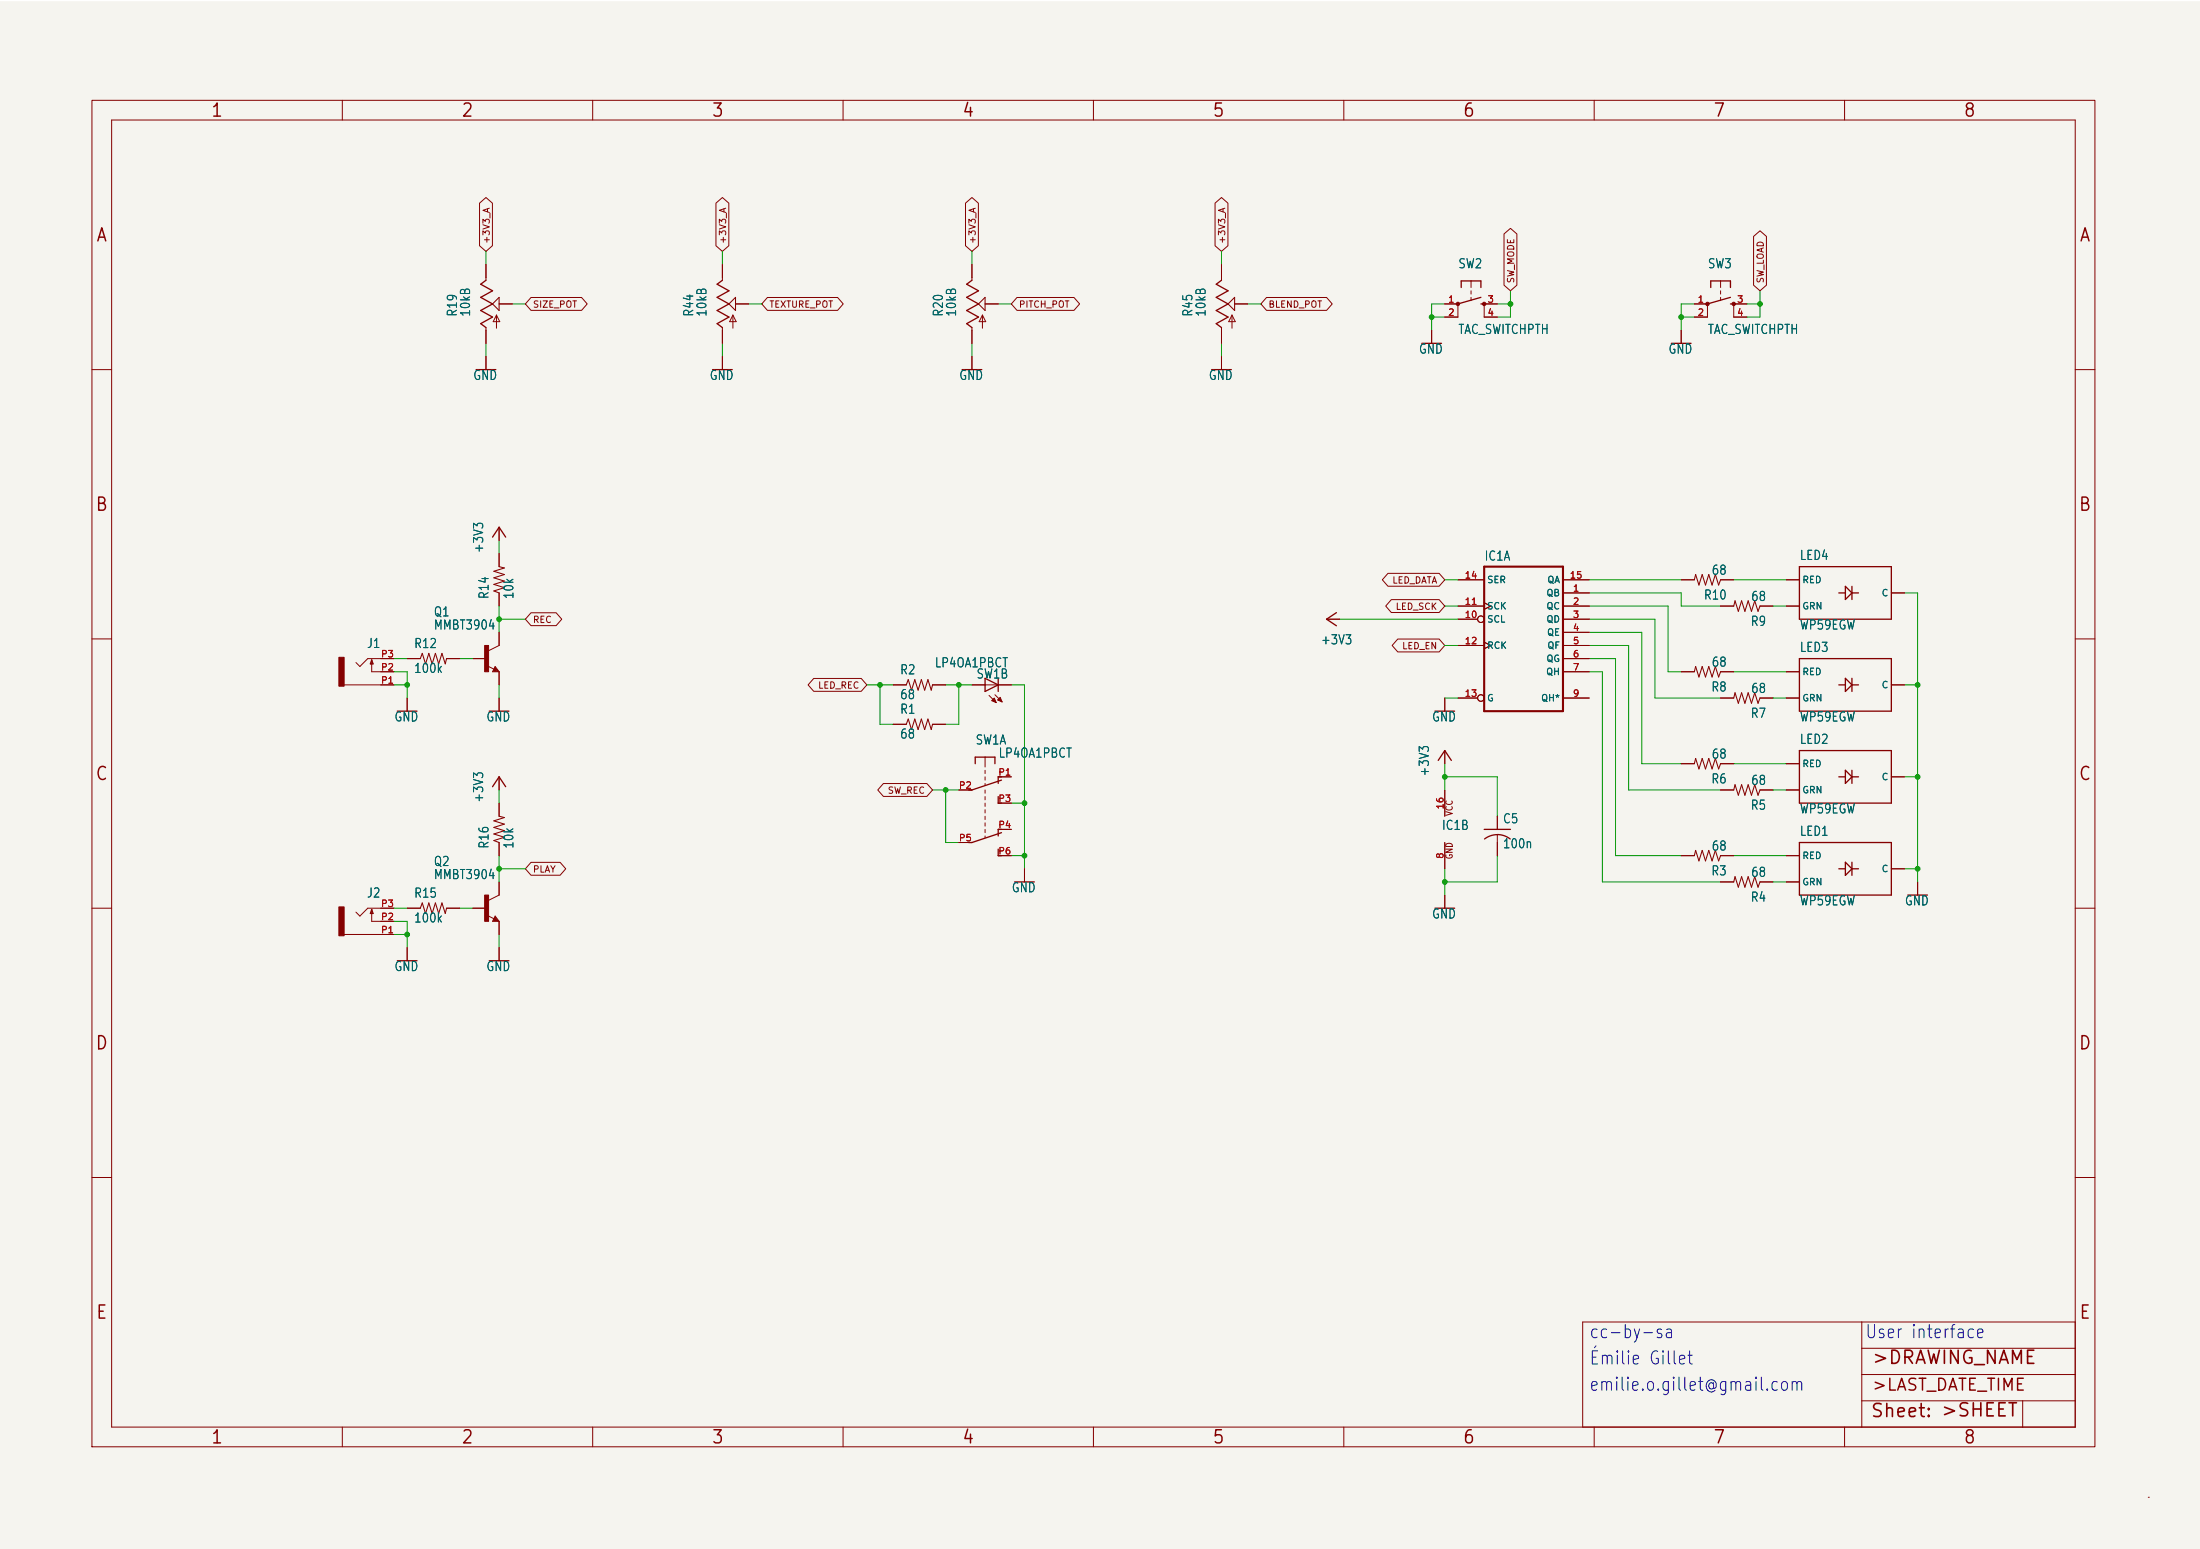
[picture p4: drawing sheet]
<svg xmlns="http://www.w3.org/2000/svg" width="425mm" height="300mm" viewBox="0 0 425 300" stroke-linecap="round" stroke-linejoin="round" font-family="sans-serif">
<path d="M0 .3h425.4v299.2h-425.4z" fill="#f5f4ef" stroke="#f5f4ef" stroke-width=".19"/>
<g fill="none" stroke="#840000" stroke-width=".19">
<path d="M17.8 19.4h387.3v260.3h-387.3zM66.2 19.4v3.8M114.6 19.4v3.8M163 19.4v3.8M211.5 19.4v3.8M259.9 19.4v3.8M308.3 19.4v3.8M356.7 19.4v3.8M21.6 23.2h379.7v252.7h-379.7zM92.7 39.3l1.3-1.1 1.2 1.1v8.2l-1.2 1.1-1.3-1.1zM138.5 39.3l1.2-1.1 1.2 1.1v8.2l-1.2 1.1-1.2-1.1zM186.7 39.3l1.3-1.1 1.2 1.1v8.2l-1.2 1.1-1.3-1.1z"/>
<path d="M235 39.3l1.2-1.1 1.3 1.1v8.2l-1.3 1.1-1.2-1.1zM94 51.1v3.1M94.3 40.4v.6M94.6 40.3l-1.2 .4 1.2 .4M96.5 58.8h2.6M102.7 57.5h9.8l1.1 1.3-1.1 1.2h-9.8l-1.1-1.2zM139.7 51.1v3.1M140 40.4v.6M140.4 40.3l-1.3 .4 1.3 .4M142.2 58.8h2.6M148.4 57.5h13.6l1.1 1.3-1.1 1.2h-13.6l-1.1-1.2zM188 51.1v3.1"/>
<path d="M188.3 40.4v.6M188.6 40.3l-1.2 .4 1.2 .4M190.5 58.8h2.5M196.7 57.5h11l1.1 1.3-1.1 1.2h-11l-1.1-1.2zM236.2 51.1v3.1M236.5 40.4v.6M236.9 40.3l-1.3 .4 1.3 .4M238.8 58.8h2.5M244.9 57.5h11.6l1.1 1.3-1.1 1.2h-11.6l-1.1-1.2zM279.4 58.8h2.5v2.5h-2.5M284.5 54.3v1.3M284.5 56.2v.7"/>
<path d="M284.5 57.5v.6M289.6 58.8h-2.6v2.5h2.6M290.9 45.2l1.2-1 1.2 1v9.9l-1.2 1.1-1.2-1.1zM327.7 58.8h2.5v2.5h-2.5M332.7 54.3v1.3M332.7 56.2v.7M332.7 57.5v.6M337.8 58.8h-2.5v2.5h2.5M339.1 45.7l1.3-1.1 1.2 1.1v9.4l-1.2 1.1-1.3-1.1zM17.8 71.5h3.8M94 63.3v3.1M94 68.9v2.6"/>
<path d="M96 60.9l.6 1.3h-1.2zM96 60.9v2.6M139.7 63.3v3.1M139.7 68.9v2.6M141.7 60.9l.7 1.3h-1.3zM141.7 60.9v2.6M188 63.3v3.1M188 68.9v2.6M190 60.9l.6 1.3h-1.2zM190 60.9v2.6M236.2 63.3v3.1M236.2 68.9v2.6"/>
<path d="M238.3 60.9l.6 1.3h-1.3zM238.3 60.9v2.6M276.9 63.8v2.6M325.1 63.8v2.6M401.3 71.5h3.8M96.5 101.9v2.6M96.5 107v2.6M96.5 114.6v2.6M102.7 118.5h4.8l1.1 1.2-1.1 1.3h-4.8l-1.1-1.3zM256.5 119.7h2.6M268.4 110.9h9.9l1.1 1.2-1.1 1.3h-9.9l-1.1-1.3zM269.1 115.9h9.2l1.1 1.3-1.1 1.2h-9.2l-1.1-1.2z"/>
<path d="M281.9 119.7h3.8M281.9 117.2h5.1M281.9 112.1h5.1M302.3 119.7h5M302.3 114.6h5M302.3 117.2h5M302.3 112.1h5M325.1 112.1h2.6M332.7 117.2h2.6M332.7 112.1h2.6M340.4 117.2h2.5M345.4 117.2h2.6"/>
<path d="M345.4 112.1h2.6M365.8 114.6h2.5M17.8 123.5h3.8M66.5 132.4h7.2M71.9 127.6v2.3h1.8M73.7 127.3h-2.6l-1.5 1.6-.8-.8M78.7 127.3h2.6M78.7 135v2.5M86.4 127.3h2.5M91.4 127.3h2.6M94.3 128.8l1.2 .6M95.8 128.9l.7 1h-1.3z"/>
<path d="M96.5 122.3v2.5l-2 1M96.5 129.9v2.5M96.5 135v2.5M157.4 131.2h9.2l1 1.2-1 1.3h-9.2l-1.1-1.3zM172.7 132.4h2.6M180.3 132.4h2.6M188 132.4h7.6M191.3 134.5l1.4 1.4M192.4 134.3l1.4 1.4M270.3 123.6h8l1.1 1.2-1.1 1.3h-8l-1.1-1.3zM279.4 135v2.5M281.9 124.8h5.1"/>
<path d="M281.9 135h3.8M287 124.2l1.3 .6-1.3 .6M302.3 124.8h5M302.3 135h5M302.3 122.3h5M302.3 127.3h5M302.3 129.9h5M325.1 129.9h2.6M332.7 135h2.6M332.7 129.9h2.6M340.4 135h2.5M345.4 135h2.6"/>
<path d="M345.4 129.9h2.6M365.8 132.4h2.5M401.3 123.5h3.8M96.5 150.2v2.5M96.5 155.3v2.5M170.8 151.5h8.5l1 1.2-1 1.3h-8.5l-1.1-1.3zM172.7 140h2.6M180.3 140h2.6M190.5 146.4v1.9M190.5 148.9v.7M190.5 150.2v.6M190.5 151.5v.4"/>
<path d="M190.5 152.7v.7M190.5 154v.7M190.5 155.3v.6M190.5 156.6v.6M190.5 157.8v.7M190.5 159.1v.6M279.4 145.1v2.6M279.4 152.7v5.1M289.6 157.8v2.6M325.1 147.7h2.6M332.7 152.7h2.6M332.7 147.7h2.6"/>
<path d="M340.4 152.7h2.5M345.4 152.7h2.6M345.4 147.7h2.6M365.8 150.2h2.5M17.8 175.6h3.8M71.9 175.9v2.2h1.8M73.7 175.6h-2.6l-1.5 1.5-.8-.7M78.7 175.6h2.6M86.4 175.6h2.5M91.4 175.6h2.6M94.3 177l1.2 .6M95.8 177.1l.7 1h-1.3z"/>
<path d="M96.5 162.9v2.5M96.5 170.5v2.6l-2 1M96.5 178.1v2.6M102.7 166.7h5.6l1.1 1.3-1.1 1.2h-5.6l-1.1-1.2zM190.5 160.4v.6M190.5 161.6v.4M198.1 168v2.5M279.4 162.9v5.1M279.4 173.1v2.5M289.6 161.4v4M325.1 165.4h2.6M332.7 170.5h2.6"/>
<path d="M332.7 165.4h2.6M340.4 170.5h2.5M345.4 170.5h2.6M345.4 165.4h2.6M365.8 168h2.5M370.8 170.5v2.6M401.3 175.6h3.8M66.5 180.7h7.2M78.7 183.2v2.6M96.5 183.2v2.6M17.8 227.7h3.8M401.3 227.7h3.8"/>
<path d="M360 255.6v20.3M401.3 255.6h-95.2v20.3M66.2 275.9v3.8M114.6 275.9v3.8M163 275.9v3.8M211.5 275.9v3.8M259.9 275.9v3.8M308.3 275.9v3.8M356.7 275.9v3.8M360 265.8h41.3M360 260.7h41.3M360 270.9h41.3"/>
<path d="M391.2 270.9v5M415.5 289.5h.1"/>
<circle cx="286.4" cy="119.7" r=".63"/>
<circle cx="286.4" cy="135" r=".63"/>
</g>
<g fill="none" stroke="#840000" stroke-width=".25">
<path d="M94 54.2l-1 .8 2.2 1.2-2.2 1.3 2.2 1.3-2.2 1.2 2.2 1.3-2.2 1.3 1 .7M139.7 54.2l-1 .8 2.3 1.2-2.3 1.3 2.3 1.3-2.3 1.2 2.3 1.3-2.3 1.3 1 .7M188 54.2l-1.1 .8 2.3 1.2-2.3 1.3 2.3 1.3-2.3 1.2 2.3 1.3-2.3 1.3 1.1 .7M236.2 54.2l-1 .8 2.3 1.2-2.3 1.3 2.3 1.3-2.3 1.2 2.3 1.3-2.3 1.3 1 .7M282.6 55.6v-1.3h3.8v1.3M286.4 58.8h.6M286.4 57.5l-4.5 1.3M330.8 55.6v-1.3h3.8v1.3M334.6 57.5l-4.4 1.3M334.6 58.8h.7M95.2 103.9l1.3-2 1.3 2M258.4 118.5l-1.9 1.2 1.9 1.3"/>
<path d="M348 109.6h17.8v10.1h-17.8zM355.6 114.6h1.3M356.9 113.4l1.2 1.2-1.2 1.3zM358.1 113.4v2.5M358.1 114.6h1.3M71.9 127.6l.2 .8h-.5zM95.8 129.4l.1 .2h-.4l.3-.5 .5 .7h-.8M190.5 131.2l2.5 1.2-2.5 1.3zM193 131.2v2.5M348 127.3h17.8v10.2h-17.8zM355.6 132.4h1.3M356.9 131.2l1.2 1.2-1.2 1.3z"/>
<path d="M358.1 132.4h1.3M358.1 131.2v2.5M95.2 152.1l1.3-1.9 1.3 1.9M188.6 147.7v-1.3h3.8v1.3M193 150.2v1.3M193.7 150.8l-5.7 1.9M278.1 147l1.3-1.9 1.3 1.9M348 145.1h17.8v10.2h-17.8zM355.6 150.2h1.3M356.9 148.9l1.2 1.3-1.2 1.3zM358.1 148.9v2.6M358.1 150.2h1.3"/>
<path d="M71.9 175.9l.2 .7h-.5zM95.8 177.6l.1 .3h-.4l.3-.5 .5 .6h-.8M193 160.4v1.2M193.7 161l-5.7 1.9M287 160.4h5.1M287.1 162.2a4.1 4.1 0 0 1 4.9 0M348 162.9h17.8v10.2h-17.8zM355.6 168h1.3M356.9 166.7l1.2 1.3-1.2 1.3zM358.1 166.7v2.6M358.1 168h1.3"/>
</g>
<g fill="none" stroke="#840000" stroke-width=".2">
<path d="M95.2 58.8l1.3-1.3v2.5zM141 58.8l1.2-1.3v2.5zM189.2 58.8l1.3-1.3v2.5zM237.5 58.8l1.3-1.3v2.5zM96.5 109.6l1 .2-2 .7 2 .6-2 .6 2 .7-2 .6 2 .6-2 .7 1 .3M327.7 112.1l.2-1 .6 2 .7-2 .6 2 .7-2 .6 2 .6-2 .7 2 .3-1M335.3 117.2l.2-1 .7 2 .6-2 .6 2 .7-2 .6 2 .6-2 .7 2 .4-1M81.3 127.3l.4-1 .6 2.1 .6-2.1 .7 2.1 .6-2.1 .6 2.1 .7-2.1 .6 2.1 .3-1.1M175.3 132.4l.3-1 .7 2 .6-2 .6 2 .7-2 .6 2 .7-2 .6 2 .2-1M327.7 129.9l.2-1 .6 2 .7-2 .6 2 .7-2 .6 2 .6-2 .7 2 .3-1M335.3 135l.2-1 .7 2 .6-2 .6 2 .7-2 .6 2 .6-2 .7 2 .4-1M96.5 157.8l1 .3-2 .6 2 .7-2 .6 2 .6-2 .7 2 .6-2 .6 1 .4"/>
<path d="M175.3 140l.3-1 .7 2.1 .6-2.1 .6 2.1 .7-2.1 .6 2.1 .7-2.1 .6 2.1 .2-1.1M327.7 147.7l.2-1 .6 2 .7-2 .6 2 .7-2 .6 2 .6-2 .7 2 .3-1M335.3 152.7l.2-1 .7 2.1 .6-2.1 .6 2.1 .7-2.1 .6 2.1 .6-2.1 .7 2.1 .4-1.1M81.3 175.6l.4-1 .6 2 .6-2 .7 2 .6-2 .6 2 .7-2 .6 2 .3-1M327.7 165.4l.2-1 .6 2.1 .7-2.1 .6 2.1 .7-2.1 .6 2.1 .6-2.1 .7 2.1 .3-1.1M335.3 170.5l.2-1 .7 2 .6-2 .6 2 .7-2 .6 2 .6-2 .7 2 .4-1"/>
</g>
<path d="M287 109.6h15.3v27.9h-15.3z" fill="none" stroke="#840000" stroke-width=".41"/>
<g fill="#840000" stroke="#840000" stroke-width=".19">
<path d="M93.7 124.8h.8v5.1h-.8z"/>
<path d="M93.7 173.1h.8v5h-.8z"/>
<path d="M191.8 135.5l.5-.5 .4 .9z"/>
<path d="M192.9 135.3l.5-.5 .4 .9z"/>
<path d="M65.5 175.4h1v5.5h-1z"/>
<path d="M65.5 127.1h1v5.6h-1z"/>
<circle cx="330.2" cy="58.8" r=".33"/>
<circle cx="335.3" cy="58.8" r=".33"/>
<circle cx="281.9" cy="58.8" r=".33"/>
<circle cx="287" cy="58.8" r=".33"/>
</g>
<g fill="none" stroke="#0000c2" stroke-width=".19">
<path d="M321.3 257.1l-.5-.1a.44 .44 0 0 0-.3 .4 .44 .44 0 0 0 .3 .4h.3a.44 .44 0 0 1 .3 .4 .44 .44 0 0 1-.3 .5l-.6-.2M322.3 257.1l.2-.1 .6 .1 .1 1.6M323.2 257.6l-.7 .1a.52 .52 0 0 0-.3 .5 .52 .52 0 0 0 .3 .5l.7-.2M381.6 257.1l-.6-.1-.4 .4v.8l.2 .3 .2 .2 .6-.2M382.4 257.8l1.1-.2-.1-.5-.6-.1-.4 .3 .2 1.2 .2 .2 .6-.2M307.9 262.4h.8M309 261.2h-1.1v2.5h1.1M309.9 262.3a.53 .53 0 0 1 .8-.1l.1 1.5M309.9 262v1.7M310.8 262.4l.3-.4 .5 .2 .1 1.5M312.8 261.2l-.1 .1 .1 .1 .1-.1-.1-.1v.2M312.8 262v1.7"/>
<path d="M313.8 261.2v2.2l.3 .3M314.9 261.2l-.1 .1 .1 .1 .1-.1-.1-.1v.2M314.9 262v1.7M315.8 262.9l1.1-.3-.1-.4-.6-.2-.4 .4 .1 1.2 .3 .1 .6-.1M320.6 261.3a.73 .73 0 0 0-1.2 .5 1.42 1.42 0 0 0 .7 1.9l.6-.2v-.9h-.4M321.6 261.2l-.1 .1 .1 .1 .1-.1-.1-.1v.2M321.6 262v1.7M322.6 261.2v2.2l.3 .3M323.8 261.2v2.2l.3 .3M324.8 262.9l1-.3-.1-.4-.6-.2-.3 .4 .1 1.2 .2 .1 .6-.1M326.4 262h.9M326.7 261.2v2.2l.1 .2 .5 .1"/>
<path d="M343.7 267.2l-.6-.1-.4 .5v.7l.2 .4 .2 .1 .6-.1M344.7 267.2a.56 .56 0 0 1 1 .4v.7a.57 .57 0 0 1-.6 .5 .57 .57 0 0 1-.6-.5v-.7zM346.6 267.4a.53 .53 0 0 1 .8-.2l.1 1.6M346.6 267.1v1.7M347.5 267.5l.3-.4 .5 .1 .1 1.6"/>
</g>
<g fill="none" stroke="#009600" stroke-width=".19">
<path d="M94 48.6v2.5M99.1 58.8h2.5M139.7 48.6v2.5M144.8 58.8h2.5M188 48.6v2.5M193 58.8h2.6M236.2 48.6v2.5M241.3 58.8h2.5M279.4 58.8h-2.5v5M289.6 58.8h2.5M292.1 56.2v5.1h-2.5M327.7 58.8h-2.6v5"/>
<path d="M337.8 58.8h2.6M340.4 56.2v5.1h-2.6M94 66.4v2.5M139.7 66.4v2.5M188 66.4v2.5M236.2 66.4v2.5M276.9 61.3h2.5M325.1 61.3h2.6M96.5 104.5v2.5M96.5 117.2v5.1M96.5 119.7h5.1M259.1 119.7h22.8"/>
<path d="M279.4 112.1h2.5M279.4 117.2h2.5M307.3 119.7h12.7v15.3h12.7M307.3 117.2h15.3v12.7h2.5M307.3 112.1h17.8M307.3 114.6h17.8v2.6h7.6M335.3 112.1h10.1M342.9 117.2h2.5M368.3 114.6h2.5v55.9M76.2 129.9h2.5v5.1M76.2 127.3h2.5M76.2 132.4h2.5"/>
<path d="M88.9 127.3h2.5M96.5 132.4v2.6M167.6 132.4h5.1M170.2 132.4v7.6h2.5M182.9 132.4h5.1M185.4 132.4v7.6h-2.5M195.6 132.4h2.5v35.6M279.4 135h2.5M279.4 124.8h2.5M307.3 127.3h5.1v38.1h12.7M307.3 129.9h2.6v40.6h22.8M307.3 124.8h7.7v27.9h17.7"/>
<path d="M307.3 122.3h10.2v25.4h7.6M335.3 129.9h10.1M342.9 135h2.5M368.3 132.4h2.5M96.5 152.7v2.6M180.3 152.7h5.1M182.9 152.7v10.2h2.5M195.6 155.3h2.5M279.4 147.7v5M279.4 150.2h10.2v7.6M335.3 147.7h10.1M342.9 152.7h2.5"/>
<path d="M368.3 150.2h2.5M76.2 178.1h2.5v5.1M76.2 175.6h2.5M88.9 175.6h2.5M96.5 168h5.1M96.5 165.4v5.1M195.6 165.4h2.5M279.4 168v5.1M289.6 165.4v5.1h-10.2M335.3 165.4h10.1M342.9 170.5h2.5M368.3 168h2.5"/>
<path d="M76.2 180.7h2.5M96.5 180.7v2.5"/>
</g>
<g fill="#009600" stroke="#009600" stroke-width=".19">
<circle cx="182.9" cy="152.7" r=".46"/>
<circle cx="198.1" cy="155.3" r=".46"/>
<circle cx="96.5" cy="168" r=".46"/>
<circle cx="185.4" cy="132.4" r=".46"/>
<circle cx="170.2" cy="132.4" r=".46"/>
<circle cx="198.1" cy="165.4" r=".46"/>
<circle cx="370.8" cy="150.2" r=".46"/>
<circle cx="370.8" cy="168" r=".46"/>
<circle cx="340.4" cy="58.8" r=".46"/>
<circle cx="370.8" cy="132.4" r=".46"/>
<circle cx="325.1" cy="61.3" r=".46"/>
<circle cx="276.9" cy="61.3" r=".46"/>
<circle cx="292.1" cy="58.8" r=".46"/>
<circle cx="279.4" cy="170.5" r=".46"/>
<circle cx="279.4" cy="150.2" r=".46"/>
<circle cx="96.5" cy="119.7" r=".46"/>
<circle cx="78.7" cy="132.4" r=".46"/>
<circle cx="78.7" cy="180.7" r=".46"/>
</g>
<g font-size="3.5" fill="#840000">
<text x="41.1" y="22.6">1</text>
<text x="89.5" y="22.6">2</text>
<text x="137.9" y="22.6">3</text>
<text x="186.4" y="22.6">4</text>
<text x="234.8" y="22.6">5</text>
<text x="283.2" y="22.6">6</text>
<text x="331.6" y="22.6">7</text>
<text x="380" y="22.6">8</text>
<text x="18.5" y="46.7">A</text>
<text x="402.1" y="46.7">A</text>
<text x="18.5" y="98.8">B</text>
<text x="402.1" y="98.8">B</text>
<text x="18.5" y="150.8">C</text>
<text x="402.1" y="150.8">C</text>
<text x="18.5" y="202.9">D</text>
<text x="402.1" y="202.9">D</text>
<text x="18.6" y="255">E</text>
<text x="402.2" y="255">E</text>
<text x="362.1" y="263.7">&gt;DRAWING_NAME</text>
<text x="362.3" y="274">Sheet:</text>
<text x="375.9" y="273.9">&gt;SHEET</text>
<text x="41.1" y="279.1">1</text>
<text x="89.5" y="279.1">2</text>
<text x="137.9" y="279.1">3</text>
<text x="186.4" y="279.1">4</text>
<text x="234.8" y="279.1">5</text>
<text x="283.2" y="279.1">6</text>
<text x="331.6" y="279.1">7</text>
<text x="380" y="279.1">8</text>
</g>
<g font-size="3.5" fill="#0000c2">
<text x="307.3" y="258.8">cc-by-sa</text>
<text x="360.7" y="258.8">User interface</text>
<text x="307.3" y="268.9">emilie.o.gillet@gmail.com</text>
</g>
<text font-size="3.2" fill="#840000" x="361.9" y="268.9">&gt;LAST_DATE_TIME</text>
<g font-size="2.5" fill="#006464">
<text x="282.1" y="51.9">SW2</text>
<text x="330.3" y="51.9">SW3</text>
<text x="88.4" y="60.9" transform="rotate(-90 88.4 60.9)">R19</text>
<text x="90.9" y="60.9" transform="rotate(-90 90.9 60.9)">10kB</text>
<text x="134.1" y="60.9" transform="rotate(-90 134.1 60.9)">R44</text>
<text x="136.6" y="60.9" transform="rotate(-90 136.6 60.9)">10kB</text>
<text x="182.3" y="60.9" transform="rotate(-90 182.3 60.9)">R20</text>
<text x="184.9" y="60.9" transform="rotate(-90 184.9 60.9)">10kB</text>
<text x="230.6" y="60.9" transform="rotate(-90 230.6 60.9)">R45</text>
<text x="233.1" y="60.9" transform="rotate(-90 233.1 60.9)">10kB</text>
<text x="281.8" y="64.6">TAC_SWITCHPTH</text>
<text x="330" y="64.6">TAC_SWITCHPTH</text>
<text x="274.4" y="68.4">GND</text>
<text x="322.6" y="68.4">GND</text>
<text x="91.5" y="73.5">GND</text>
<text x="137.2" y="73.5">GND</text>
<text x="185.5" y="73.5">GND</text>
<text x="233.7" y="73.5">GND</text>
<text x="93.4" y="106.4" transform="rotate(-90 93.4 106.4)">+3V3</text>
<text x="287.2" y="108.4">IC1A</text>
<text x="331.3" y="111.1">68</text>
<text x="348.2" y="108.3">LED4</text>
<text x="84" y="119.2">Q1</text>
<text x="94.5" y="115.6" transform="rotate(-90 94.5 115.6)">R14</text>
<text x="99.3" y="115.5" transform="rotate(-90 99.3 115.5)">10k</text>
<text x="329.8" y="115.9">R10</text>
<text x="338.9" y="116.2">68</text>
<text x="71.1" y="125.3">J1</text>
<text x="80.4" y="125.3">R12</text>
<text x="84.4" y="121.7">MMBT3904</text>
<text x="256" y="124.6">+3V3</text>
<text x="338.7" y="121">R9</text>
<text x="348.1" y="121.7">WP59EGW</text>
<text x="80.5" y="130.1">100k</text>
<text x="174.2" y="130.4">R2</text>
<text x="180.9" y="129">LP4OA1PBCT</text>
<text x="188.9" y="131.2">SW1B</text>
<text x="331.3" y="128.9">68</text>
<text x="348.2" y="126">LED3</text>
<text x="174.4" y="135.2">68</text>
<text x="331.1" y="133.7">R8</text>
<text x="338.9" y="134">68</text>
<text x="76.3" y="139.5">GND</text>
<text x="94" y="139.5">GND</text>
<text x="174.2" y="138">R1</text>
<text x="174.4" y="142.8">68</text>
<text x="188.6" y="143.9">SW1A</text>
<text x="276.9" y="139.5">GND</text>
<text x="338.7" y="138.8">R7</text>
<text x="348.1" y="139.5">WP59EGW</text>
<text x="348.2" y="143.8">LED2</text>
<text x="193.3" y="146.5">LP4OA1PBCT</text>
<text x="276.3" y="149.6" transform="rotate(-90 276.3 149.6)">+3V3</text>
<text x="331.3" y="146.7">68</text>
<text x="93.4" y="154.7" transform="rotate(-90 93.4 154.7)">+3V3</text>
<text x="331.1" y="151.5">R6</text>
<text x="338.9" y="151.8">68</text>
<text x="279.1" y="160.5">IC1B</text>
<text x="290.8" y="159.2">C5</text>
<text x="338.7" y="156.6">R5</text>
<text x="348.1" y="157.3">WP59EGW</text>
<text x="348.2" y="161.6">LED1</text>
<text x="84" y="167.4">Q2</text>
<text x="94.5" y="163.8" transform="rotate(-90 94.5 163.8)">R16</text>
<text x="99.3" y="163.8" transform="rotate(-90 99.3 163.8)">10k</text>
<text x="291.1" y="164">100n</text>
<text x="331.3" y="164.5">68</text>
<text x="71.1" y="173.5">J2</text>
<text x="80.4" y="173.6">R15</text>
<text x="84.4" y="170">MMBT3904</text>
<text x="195.6" y="172.5">GND</text>
<text x="331.1" y="169.3">R3</text>
<text x="338.9" y="169.5">68</text>
<text x="80.5" y="178.4">100k</text>
<text x="276.9" y="177.6">GND</text>
<text x="338.7" y="174.3">R4</text>
<text x="348.1" y="175.1">WP59EGW</text>
<text x="368.4" y="175.1">GND</text>
<text x="76.3" y="187.8">GND</text>
<text x="94" y="187.8">GND</text>
</g>
<g font-size="1.8" fill="#a90000">
<text x="280.2" y="58.5">1</text>
<text x="287.8" y="58.5">3</text>
<text x="328.4" y="58.5">1</text>
<text x="336.1" y="58.5">3</text>
<text x="280.2" y="61.1">2</text>
<text x="287.8" y="61.1">4</text>
<text x="328.4" y="61.1">2</text>
<text x="336.1" y="61.1">4</text>
<text x="283.5" y="111.9">14</text>
<text x="303.8" y="111.9">15</text>
<text x="283.5" y="119.5">10</text>
<text x="283.5" y="116.9">11</text>
<text x="304.3" y="114.4">1</text>
<text x="304.3" y="116.9">2</text>
<text x="304.3" y="119.5">3</text>
<text x="283.5" y="124.6">12</text>
<text x="304.3" y="122">4</text>
<text x="304.3" y="124.6">5</text>
<text x="73.8" y="129.6">P2</text>
<text x="73.8" y="127.1">P3</text>
<text x="304.3" y="127.1">6</text>
<text x="304.3" y="129.6">7</text>
<text x="73.8" y="132.2">P1</text>
<text x="283.5" y="134.7">13</text>
<text x="304.3" y="134.7">9</text>
<text x="193.2" y="150">P1</text>
<text x="185.6" y="152.5">P2</text>
<text x="193.2" y="155">P3</text>
<text x="193.2" y="160.1">P4</text>
<text x="279.1" y="156.3" transform="rotate(-90 279.1 156.3)">16</text>
<text x="185.6" y="162.7">P5</text>
<text x="193.2" y="165.2">P6</text>
<text x="279.1" y="165.9" transform="rotate(-90 279.1 165.9)">8</text>
<text x="73.8" y="177.9">P2</text>
<text x="73.8" y="175.4">P3</text>
<text x="73.8" y="180.4">P1</text>
</g>
<g font-size="1.8" fill="#006464">
<text x="287.5" y="112.7">SER</text>
<text x="299.1" y="112.7">QA</text>
<text x="348.5" y="112.7">RED</text>
<text x="287.5" y="117.8">SCK</text>
<text x="299.1" y="115.3">QB</text>
<text x="299.1" y="117.8">QC</text>
<text x="348.5" y="117.8">GRN</text>
<text x="364" y="115.3">C</text>
<text x="287.5" y="120.4">SCL</text>
<text x="287.5" y="125.4">RCK</text>
<text x="299.1" y="120.4">QD</text>
<text x="299.2" y="122.9">QE</text>
<text x="299.3" y="125.4">QF</text>
<text x="299" y="128">QG</text>
<text x="299.1" y="130.5">QH</text>
<text x="348.5" y="130.5">RED</text>
<text x="287.5" y="135.6">G</text>
<text x="298.4" y="135.6">QH*</text>
<text x="348.5" y="135.6">GRN</text>
<text x="364" y="133.1">C</text>
<text x="348.5" y="148.3">RED</text>
<text x="348.5" y="153.4">GRN</text>
<text x="364" y="150.8">C</text>
<text x="348.5" y="166.1">RED</text>
<text x="348.5" y="171.2">GRN</text>
<text x="364" y="168.6">C</text>
</g>
<g font-size="1.8" fill="#840000">
<text x="280.9" y="157.8" transform="rotate(-90 280.9 157.8)">VCC</text>
<text x="280.9" y="166.2" transform="rotate(-90 280.9 166.2)">GND</text>
</g>
<g font-size="1.7" fill="#840000">
<text x="94.7" y="47.2" transform="rotate(-90 94.7 47.2)">+3V3_A</text>
<text x="140.4" y="47.2" transform="rotate(-90 140.4 47.2)">+3V3_A</text>
<text x="188.7" y="47.2" transform="rotate(-90 188.7 47.2)">+3V3_A</text>
<text x="236.9" y="47.2" transform="rotate(-90 236.9 47.2)">+3V3_A</text>
<text x="103" y="59.5">SIZE_POT</text>
<text x="148.7" y="59.5">TEXTURE_POT</text>
<text x="197" y="59.5">PITCH_POT</text>
<text x="245.2" y="59.5">BLEND_POT</text>
<text x="292.8" y="54.8" transform="rotate(-90 292.8 54.8)">SW_MODE</text>
<text x="341.1" y="54.8" transform="rotate(-90 341.1 54.8)">SW_LOAD</text>
<text x="268.8" y="112.8">LED_DATA</text>
<text x="269.9" y="117.9">LED_SCK</text>
<text x="103" y="120.4">REC</text>
<text x="271.2" y="125.5">LED_EN</text>
<text x="158.2" y="133.1">LED_REC</text>
<text x="171.5" y="153.5">SW_REC</text>
<text x="103" y="168.7">PLAY</text>
</g>
</svg>
